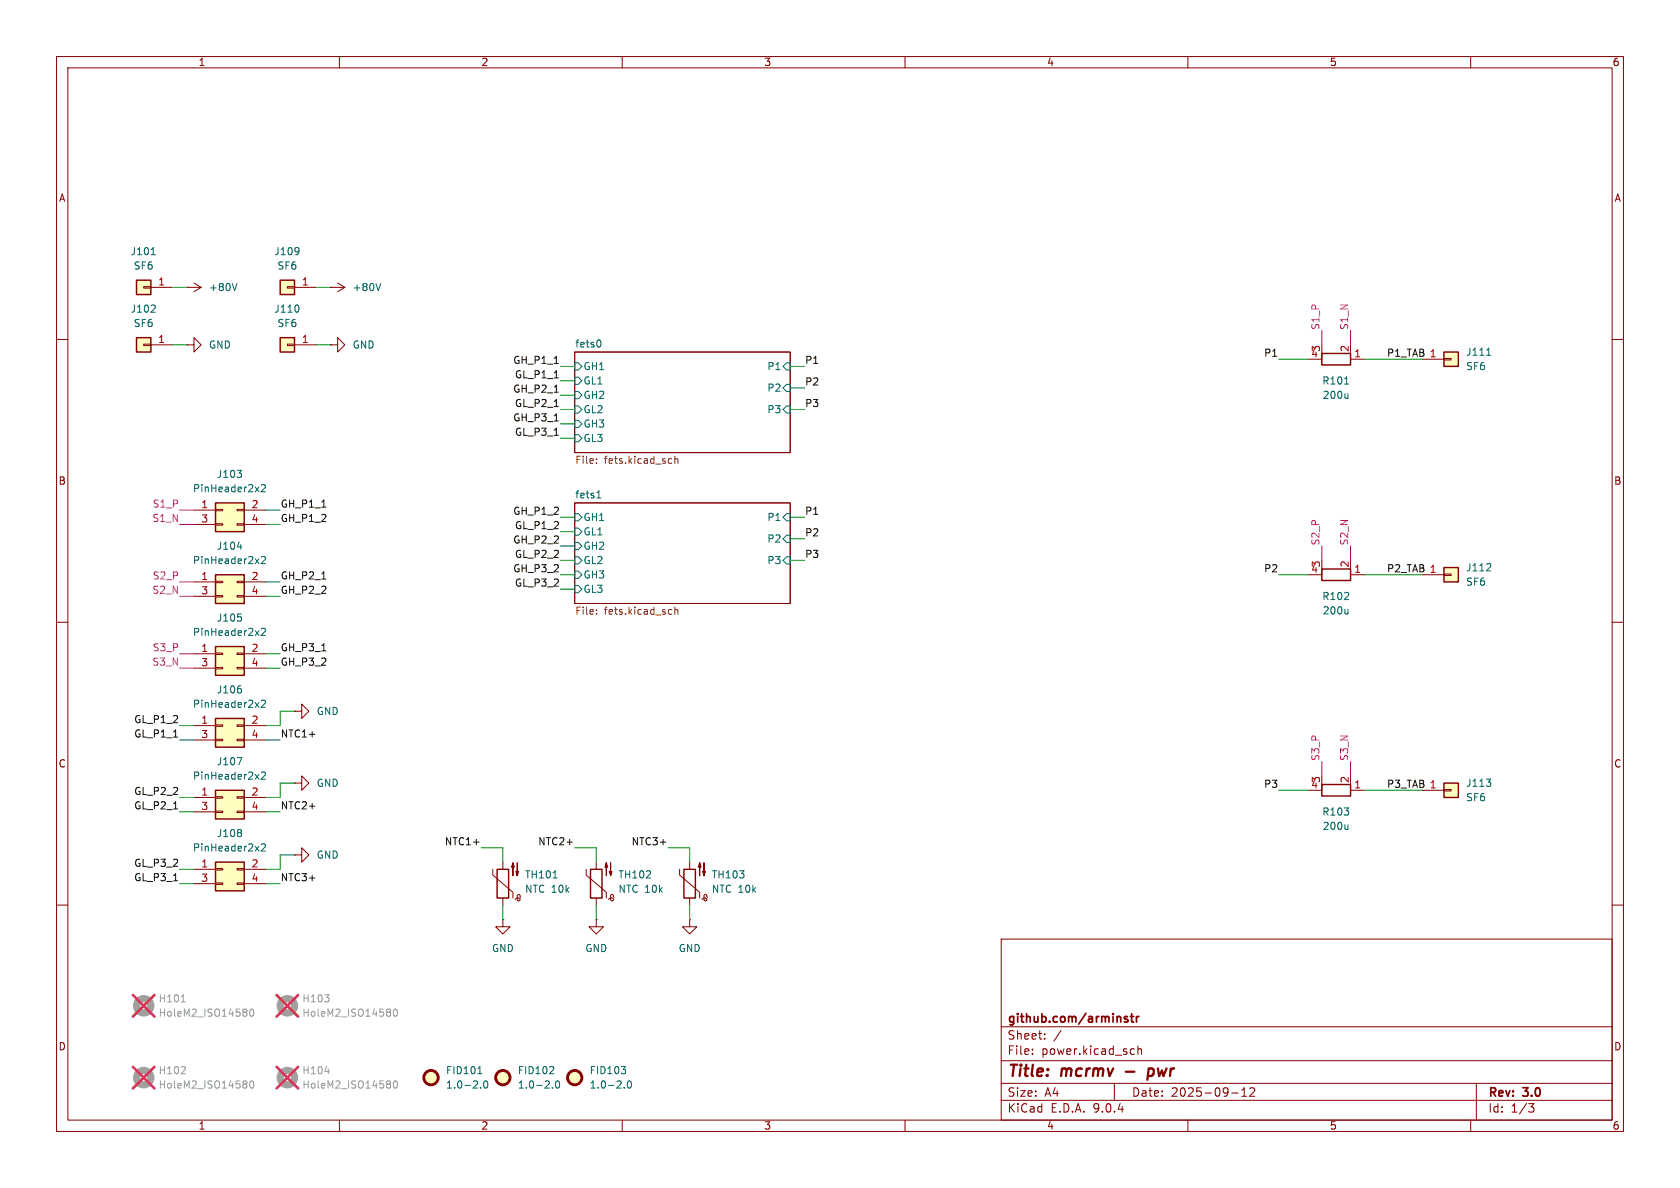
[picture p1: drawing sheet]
<svg xmlns="http://www.w3.org/2000/svg" width="297mm" height="210mm" viewBox="0 0 297 210" stroke-linecap="round" stroke-linejoin="round" font-family="sans-serif">
<g fill="none" stroke="#840000" stroke-width=".18">
<path d="M10 10h277v190h-277zM12 12h273v186h-273zM60 10v2M110 10v2M160 10v2M210 10v2M260 10v2M10 60h2M101.6 62.2h38.1v17.8h-38.1zM285 60h2M101.6 88.9h38.1v17.8h-38.1zM10 110h2"/>
<path d="M285 110h2M10 160h2M177 166h108v32h-108zM285 160h2M60 198v2M110 198v2M160 198v2M177 194.5h108M177 191.5h108M177 187.5h108M177 181.5h108M182.5 186.3v.1"/>
<path d="M182.5 185.5v.1M184.7 183.6v.1M184.7 182.8v.1M187.6 182.1l-1.3 2M197 191.5v3M200.1 185.4l.4 .1M200.5 186.3l-.4 .1M201.2 185.5l.2-.1 .3 .1 .1 .9M201.2 184.9v1.5M210 198v2M217.7 193.2h1.2M219.5 193.8h.9"/>
<path d="M219.5 192.7l.5-.4v1.5M221 192.4l.5-.1 .2 .1 .1 .3-.9 1.1h.9M260 198v2M261 191.5v6.5M270.2 195.1h1l-.5 .6 .4 .1 .1 .5-.3 .3h-.4"/>
</g>
<path d="M199 189.4h1.5M202.9 190.1l.2 .1 .6-.1M203.1 189l.2-.1 .5 .1M203.1 188.9l-.3 2" fill="none" stroke="#840000" stroke-width=".4"/>
<path d="M198.8 179.8h.5M199.8 179.7h.6M200.1 179.2v1.3l.3 .2M200.9 179.7v1M201.3 179.7l-.2 .1-.2 .2M198.8 180.1l.5 .2 .1 .2-.2 .2-.4-.1" fill="none" stroke="#840000" stroke-width=".3"/>
<g fill="none" stroke="#006464" stroke-width=".18">
<path d="M101.6 64.1h.6l.7 .7-.7 .6h-.6zM101.6 66.7h.6l.7 .6-.7 .6h-.6zM101.6 74.3h.6l.7 .6-.7 .7h-.6zM101.6 69.2h.6l.7 .7-.7 .6h-.6zM101.6 71.8h.6l.7 .6-.7 .6h-.6zM101.6 76.8h.6l.7 .7-.7 .6h-.6zM105.9 60.1a.79 .79 0 0 1 0 1.3M139.1 71.8h.6v1.2h-.6l-.7-.6zM139.1 64.1h.6v1.3h-.6l-.7-.6zM139.1 67.9h.6v1.3h-.6l-.7-.6zM101.6 90.8h.6l.7 .6-.7 .7h-.6zM101.6 93.3h.6l.7 .7-.7 .6h-.6z"/>
<path d="M101.6 95.9h.6l.7 .6-.7 .7h-.6zM101.6 98.4h.6l.7 .7-.7 .6h-.6zM105.5 88h.7M105.6 87.1l.3-.3v1.2M139.1 98.4h.6v1.3h-.6l-.7-.6zM139.1 90.8h.6v1.3h-.6l-.7-.7zM139.1 94.6h.6v1.3h-.6l-.7-.6zM101.6 101h.6l.7 .6-.7 .6h-.6zM101.6 103.5h.6l.7 .6-.7 .7h-.6z"/>
</g>
<path d="M105.4 81.8v.1M105.4 81.1v.2M118.4 81.1h.4M118.8 81.9h-.4M119.3 81.2l.2-.1h.3v.8M119.3 80.6v1.3M105.4 107.8v.1M105.4 108.5v.1M118.4 107.7l.4 .1M118.8 108.5l-.4 .1M119.3 107.3v1.3M119.3 107.9l.2-.2 .3 .1v.8" fill="none" stroke="#725600" stroke-width=".18"/>
<circle cx="25.4" cy="177.8" r="1.27" fill="none" stroke="#a1a1a1" stroke-width="1.3"/>
<path d="M32 177.1h.8M43.5 178.4l.2 .2-.2 .3M43.5 179l.2 .2-.2 .4M44.3 178.4h.1a.68 .68 0 0 1 .5 .6 .68 .68 0 0 1-.5 .6 .84 .84 0 0 1-.1-1.2z" fill="none" stroke="#989898" stroke-width=".18"/>
<path d="M23.5 175.9l3.8 3.8M27.3 175.9l-3.8 3.8" fill="none" stroke="#e12e31" stroke-width=".46"/>
<path d="M38.1 101.6h5.1v5.1h-5.1z" fill="#ffffc2"/>
<path d="M38.1 101.6h5.1v5.1h-5.1z" fill="none" stroke="#840000" stroke-width=".25"/>
<path d="M34.3 102.9h3.8M34.3 105.4h3.8M38.1 102.7h1.3v.3h-1.3zM38.1 105.3h1.3v.2h-1.3zM41.9 102.7h1.3v.3h-1.3zM41.9 105.3h1.3v.2h-1.3zM43.2 102.9h3.8M43.2 105.4h3.8" fill="none" stroke="#840000" stroke-width=".18"/>
<path d="M42 96.7h.8M45.1 98.8l.7 .8M45.8 98.8l-.7 .8M46.2 98.5l.5-.1 .2 .3-.8 .9h.8" fill="none" stroke="#006464" stroke-width=".18"/>
<path d="M24.1 49.5h2.6v2.6h-2.6z" fill="#ffffc2"/>
<path d="M24.1 49.5h2.6v2.6h-2.6z" fill="none" stroke="#840000" stroke-width=".25"/>
<path d="M25.4 50.7h1.3v.2h-1.3zM26.7 50.8h3.8" fill="none" stroke="#840000" stroke-width=".18"/>
<path d="M26.7 45h.8" fill="none" stroke="#006464" stroke-width=".18"/>
<path d="M24.1 59.7h2.6v2.5h-2.6z" fill="#ffffc2"/>
<path d="M24.1 59.7h2.6v2.5h-2.6z" fill="none" stroke="#840000" stroke-width=".25"/>
<path d="M25.4 60.8h1.3v.3h-1.3zM26.7 61h3.8" fill="none" stroke="#840000" stroke-width=".18"/>
<path d="M27.3 54l.2 .2-.1 .3-.7 .7h.8" fill="none" stroke="#006464" stroke-width=".18"/>
<circle cx="25.4" cy="190.5" r="1.27" fill="none" stroke="#a1a1a1" stroke-width="1.3"/>
<path d="M32 189.8h.8M32.7 188.7v.4M43.5 191.1l.2 .2-.2 .3M43.5 191.7l.2 .2-.2 .4M44.3 191.1h.1a.68 .68 0 0 1 .5 .6 .68 .68 0 0 1-.5 .6 .84 .84 0 0 1-.1-1.2z" fill="none" stroke="#989898" stroke-width=".18"/>
<path d="M23.5 188.6l3.8 3.8M27.3 188.6l-3.8 3.8" fill="none" stroke="#e12e31" stroke-width=".46"/>
<path d="M38.1 152.4h5.1v5.1h-5.1z" fill="#ffffc2"/>
<path d="M38.1 152.4h5.1v5.1h-5.1z" fill="none" stroke="#840000" stroke-width=".25"/>
<g fill="none" stroke="#840000" stroke-width=".18">
<path d="M52.1 138.4h1.2v-1.2l1.3 1.2-1.3 1.3v-1.3M52.1 138.4h.1M52.1 125.7h1.2v-1.2l1.3 1.2-1.3 1.3v-1.3M52.1 125.7h.1M34.3 153.7h3.8M34.3 156.2h3.8M38.1 153.5h1.3v.3h-1.3zM38.1 156.1h1.3v.2h-1.3zM41.9 153.5h1.3v.3h-1.3zM41.9 156.1h1.3v.2h-1.3zM43.2 153.7h3.8M43.2 156.2h3.8"/>
<path d="M52.1 151.1h1.2v-1.2l1.3 1.2-1.3 1.3v-1.3M52.1 151.1h.1"/>
</g>
<path d="M42.6 146.7l.1 .2-.1 .2M42.6 147.2l.1 .2-.1 .4M45.1 149.6l.7 .8M45.8 149.6l-.7 .8M46.2 149.3l.5-.1 .2 .3-.8 .9h.8" fill="none" stroke="#006464" stroke-width=".18"/>
<path d="M38.1 88.9h5.1v5.1h-5.1z" fill="#ffffc2"/>
<path d="M233.7 62.5h5.1v2h-5.1zM38.1 88.9h5.1v5.1h-5.1z" fill="none" stroke="#840000" stroke-width=".25"/>
<path d="M233.7 62.2v1.3h-2.6M238.8 62.2v1.3h2.5M34.3 90.2h3.8M34.3 92.7h3.8M38.1 90h1.3v.3h-1.3zM38.1 92.6h1.3v.2h-1.3zM41.9 90h1.3v.3h-1.3zM41.9 92.6h1.3v.2h-1.3zM43.2 90.2h3.8M43.2 92.7h3.8" fill="none" stroke="#840000" stroke-width=".18"/>
<path d="M237.7 67.9h.7M238.3 69.6v.8M238.3 70.3l-.2 .1M41.9 83.1h.8l-.4 .5M42.6 83.7l.1 .2-.1 .4M45.1 86.1l.7 .8M45.8 86.1l-.7 .8M46.2 85.8l.5-.1 .2 .3-.8 .9h.8" fill="none" stroke="#006464" stroke-width=".18"/>
<g fill="none" stroke="#a1a1a1" stroke-width="1.3">
<circle cx="50.8" cy="177.8" r="1.27"/>
<circle cx="50.8" cy="190.5" r="1.27"/>
</g>
<path d="M57.4 175.8h.8l-.5 .5M58.1 176.4v.6M68.9 178.4l.2 .2-.2 .3M68.9 179l.2 .2-.2 .4M69.7 178.4h.1a.68 .68 0 0 1 .5 .6 .68 .68 0 0 1-.5 .6 .84 .84 0 0 1-.1-1.2zM57.4 189.4h.8M68.9 191.1l.2 .2-.2 .3M68.9 191.7l.2 .2-.2 .4M69.7 191.1h.1a.68 .68 0 0 1 .5 .6 .68 .68 0 0 1-.5 .6 .84 .84 0 0 1-.1-1.2z" fill="none" stroke="#989898" stroke-width=".18"/>
<path d="M48.9 175.9l3.8 3.8M52.7 175.9l-3.8 3.8M48.9 188.6l3.8 3.8M52.7 188.6l-3.8 3.8" fill="none" stroke="#e12e31" stroke-width=".46"/>
<path d="M38.1 139.7h5.1v5.1h-5.1z" fill="#ffffc2"/>
<path d="M38.1 139.7h5.1v5.1h-5.1z" fill="none" stroke="#840000" stroke-width=".25"/>
<path d="M34.3 141h3.8M34.3 143.5h3.8M38.1 140.8h1.3v.3h-1.3zM38.1 143.4h1.3v.2h-1.3zM41.9 140.8h1.3v.3h-1.3zM41.9 143.4h1.3v.2h-1.3zM43.2 141h3.8M43.2 143.5h3.8M88.9 162.6v1.2h1.3l-1.3 1.3-1.3-1.3h1.3M88.9 162.6h.1M105.4 162.6v1.2h1.3l-1.3 1.3-1.3-1.3h1.3M105.4 162.6h.1" fill="none" stroke="#840000" stroke-width=".18"/>
<path d="M41.9 133.9h.9l-.6 1.3M45.1 136.9l.7 .8M45.8 136.9l-.7 .8M46.2 136.6l.5-.1 .2 .3-.8 .9h.8M97.7 192.2v.1M97.8 188.6l.1 .2-.1 .3-.7 .7h.8M98.3 191.2l.2-.1a.68 .68 0 0 1 .4 .6 .68 .68 0 0 1-.4 .6l-.2-.1-.1-.3z" fill="none" stroke="#006464" stroke-width=".18"/>
<circle cx="88.9" cy="190.5" r="1.27" fill="#ffffc2" stroke="#ffffc2" stroke-width=".18"/>
<circle cx="88.9" cy="190.5" r="1.27" fill="none" stroke="#840000" stroke-width=".51"/>
<path d="M38.1 127h5.1v5.1h-5.1z" fill="#ffffc2"/>
<path d="M38.1 127h5.1v5.1h-5.1z" fill="none" stroke="#840000" stroke-width=".25"/>
<path d="M34.3 128.3h3.8M34.3 130.8h3.8M38.1 128.1h1.3v.3h-1.3zM38.1 130.7h1.3v.2h-1.3zM41.9 128.1h1.3v.3h-1.3zM41.9 130.7h1.3v.2h-1.3zM43.2 128.3h3.8M43.2 130.8h3.8" fill="none" stroke="#840000" stroke-width=".18"/>
<path d="M42.6 121.8l.1 .2-.1 .4M45.1 124.2l.7 .8M45.8 124.2l-.7 .8M46.2 123.9l.5-.1 .2 .3-.8 .9h.8" fill="none" stroke="#006464" stroke-width=".18"/>
<path d="M38.1 114.3h5.1v5.1h-5.1z" fill="#ffffc2"/>
<path d="M38.1 114.3h5.1v5.1h-5.1zM87.9 153.7h2v5.1h-2zM104.4 153.7h2v5.1h-2zM120.9 153.7h2v5.1h-2z" fill="none" stroke="#840000" stroke-width=".25"/>
<g fill="none" stroke="#840000" stroke-width=".18">
<path d="M34.3 115.6h3.8M34.3 118.1h3.8M38.1 115.4h1.3v.3h-1.3zM38.1 118h1.3v.2h-1.3zM41.9 115.4h1.3v.3h-1.3zM41.9 118h1.3v.2h-1.3zM43.2 115.6h3.8M43.2 118.1h3.8M87.1 153.7v1l3.6 3v1.1M88.9 152.4v1.3M88.9 158.8v1.2M91.9 158.4l-.2-.3-.3 .2 .1 .8 .1 .2 .2-.1 .1-.2-.1-.2h-.4l-.3 .2"/>
<path d="M92 158.4l.1 .2M103.6 153.7v1l3.6 3v1.1M105.4 152.4v1.3M105.4 158.8v1.2M108.6 158.6l-.2-.4-.3-.1-.1 .2v.8l.2 .2 .2-.2v-.2l-.2-.2-.4 .1-.2 .2M120.1 153.7v1l3.6 3v1.1M121.9 152.4v1.3M121.9 158.8v1.2M124.1 159l.5-.3 .3 .1 .1 .2M125 158.4l-.2-.3-.3 .1v.8l.2 .3 .3-.3M125 158.4l.1 .2M121.9 162.6v1.2h1.3l-1.3 1.3-1.3-1.3h1.3"/>
<path d="M121.9 162.6h.1"/>
</g>
<g fill="none" stroke="#006464" stroke-width=".18">
<path d="M42 108.5h.6M42.6 109.1l.1 .2-.1 .4M45.1 111.5l.7 .8M45.8 111.5l-.7 .8M46.2 111.2l.5-.1 .2 .3-.8 .9h.8M97.8 155.2h.7M84.5 189.8h.7M84.7 188.7l.1-.2v1.3M85 192.2v.1M85.6 191.2l.2-.1a.68 .68 0 0 1 .4 .6 .68 .68 0 0 1-.4 .6l-.2-.1-.1-.3zM109.8 188.5h.8l-.4 .5M110.4 192.2v.1"/>
<path d="M110.5 189.1l.1 .2-.1 .4M111 191.2l.2-.1a.68 .68 0 0 1 .4 .6 .68 .68 0 0 1-.4 .6l-.2-.1-.1-.3z"/>
</g>
<g fill="#ffffc2" stroke="#ffffc2" stroke-width=".18">
<circle cx="76.2" cy="190.5" r="1.27"/>
<circle cx="101.6" cy="190.5" r="1.27"/>
</g>
<g fill="none" stroke="#840000" stroke-width=".51">
<circle cx="76.2" cy="190.5" r="1.27"/>
<circle cx="101.6" cy="190.5" r="1.27"/>
</g>
<g fill="#840000" stroke="#840000" stroke-width=".18">
<path d="M107.9 152.5v2.3l-.2-.7h.5l-.3 .7z"/>
<path d="M107.2 152.5l.2 .8h-.5l.3-.8v2.3z"/>
<path d="M91.4 152.5v2.3l-.2-.7h.5l-.3 .7z"/>
<path d="M90.7 152.5l.2 .8h-.5l.3-.8v2.3z"/>
<path d="M124.5 152.5v2.3l-.3-.7h.5l-.2 .7z"/>
<path d="M123.7 152.5l.3 .8h-.6l.3-.8v2.3z"/>
</g>
<path d="M255.3 62.2h2.5v2.6h-2.5z" fill="#ffffc2"/>
<path d="M255.3 62.2h2.5v2.6h-2.5z" fill="none" stroke="#840000" stroke-width=".25"/>
<path d="M251.5 63.5h3.8M255.3 63.4h1.2v.2h-1.2z" fill="none" stroke="#840000" stroke-width=".18"/>
<path d="M262.8 62.8h.7" fill="none" stroke="#006464" stroke-width=".18"/>
<path d="M255.3 100.3h2.5v2.6h-2.5z" fill="#ffffc2"/>
<path d="M255.3 100.3h2.5v2.6h-2.5zM233.7 138.7h5.1v2h-5.1z" fill="none" stroke="#840000" stroke-width=".25"/>
<path d="M251.5 101.6h3.8M255.3 101.5h1.2v.2h-1.2zM233.7 138.4v1.3h-2.6M238.8 138.4v1.3h2.5" fill="none" stroke="#840000" stroke-width=".18"/>
<path d="M263.4 99.7l.1 .2v.3l-.7 .7h.7M238.3 145.8v.8M238.3 146.5l-.2 .1" fill="none" stroke="#006464" stroke-width=".18"/>
<path d="M255.3 138.4h2.5v2.6h-2.5z" fill="#ffffc2"/>
<path d="M233.7 100.6h5.1v2h-5.1zM255.3 138.4h2.5v2.6h-2.5z" fill="none" stroke="#840000" stroke-width=".25"/>
<path d="M33 50.8h.1M33 50.8h2.6M34.3 50l1.3 .8M35.6 50.8l-1.3 .8M58.4 61h1.3v-1.3l1.3 1.3-1.3 1.2v-1.2M58.4 61h.1M233.7 100.3v1.3h-2.6M238.8 100.3v1.3h2.5M251.5 139.7h3.8M255.3 139.6h1.2v.2h-1.2z" fill="none" stroke="#840000" stroke-width=".18"/>
<path d="M41.9 50.1l-.4 1.3M238.3 107.7v.8M238.3 108.4l-.2 .1M262.8 137.7h.7l-.4 .5M263.4 138.3l.1 .2-.1 .4" fill="none" stroke="#006464" stroke-width=".18"/>
<path d="M49.5 49.5h2.6v2.6h-2.6z" fill="#ffffc2"/>
<path d="M49.5 49.5h2.6v2.6h-2.6z" fill="none" stroke="#840000" stroke-width=".25"/>
<path d="M50.8 50.7h1.3v.2h-1.3zM52.1 50.8h3.8M58.4 50.8h.1M58.4 50.8h2.6M59.7 50l1.3 .8M61 50.8l-1.3 .8" fill="none" stroke="#840000" stroke-width=".18"/>
<path d="M52.7 43.8l.1 .1a1.07 1.07 0 0 1-.1 1M52.9 44.3l-.2 .2M67.3 50.1l-.4 1.3" fill="none" stroke="#006464" stroke-width=".18"/>
<path d="M49.5 59.7h2.6v2.5h-2.6z" fill="#ffffc2"/>
<path d="M49.5 59.7h2.6v2.5h-2.6z" fill="none" stroke="#840000" stroke-width=".25"/>
<path d="M33 61h1.3v-1.3l1.3 1.3-1.3 1.2v-1.2M33 61h.1M50.8 60.8h1.3v.3h-1.3zM52.1 61h3.8" fill="none" stroke="#840000" stroke-width=".18"/>
<path d="M52.7 54l.2 .4-.2 .7" fill="none" stroke="#006464" stroke-width=".18"/>
<path d="M98 71.9h.7M98 66.8h.7M98 74.4h.7M98 69.3h.7M98 64.3h.7M98 77h.7M56.9 89.7h.7M56.9 102.4h.7M56.9 115.1h.7M30.7 130.3h.7M30.7 143h.7M30.7 155.7h.7" fill="none" stroke="#0f0f0f" stroke-width=".18"/>
<g fill="none" stroke="#009600" stroke-width=".18">
<path d="M30.5 50.8h2.5M55.9 50.8h2.5M30.5 61h2.5M55.9 61h2.5M99.1 74.9h2.5M99.1 67.3h2.5M99.1 69.9h2.5M99.1 77.5h2.5M99.1 72.4h2.5M99.1 64.8h2.5M139.7 72.4h2.5M139.7 68.6h2.5"/>
<path d="M139.7 64.8h2.5M226.1 63.5h5M241.3 63.5h10.2M47 90.2h2.5M47 92.7h2.5M99.1 99.1h2.5M99.1 94h2.5M99.1 96.5h2.5M99.1 91.4h2.5M139.7 99.1h2.5M139.7 95.3h2.5M139.7 91.4h2.5"/>
<path d="M47 115.6h2.5M47 118.1h2.5M47 105.4h2.5M47 102.9h2.5M99.1 101.6h2.5M99.1 104.1h2.5M226.1 101.6h5M241.3 101.6h10.2M31.7 130.8h2.6M31.7 128.3h2.6M47 130.8h2.5M52.1 125.7h-2.6v2.6h-2.5"/>
<path d="M52.1 138.4h-2.6v2.6h-2.5M226.1 139.7h5M241.3 139.7h10.2M31.7 156.2h2.6M31.7 153.7h2.6M31.7 143.5h2.6M31.7 141h2.6M47 156.2h2.5M47 143.5h2.5M52.1 151.1h-2.6v2.6h-2.5M85.1 149.9h3.8v2.5M101.6 149.9h3.8v2.5"/>
<path d="M118.1 149.9h3.8v2.5M88.9 160v2.6M105.4 160v2.6M121.9 160v2.6"/>
</g>
<path d="M233.7 58.4v2.6M238.8 58.4v2.6M31.7 92.7h2.6M31.7 90.2h2.6M233.7 96.5v2.6M238.8 96.5v2.6M31.7 115.6h2.6M31.7 118.1h2.6M31.7 102.9h2.6M31.7 105.4h2.6M233.7 134.6v2.6M238.8 134.6v2.6" fill="none" stroke="#c200c2" stroke-width=".2"/>
<g font-size="2.8" fill="#840000">
<text x="178" y="190.9">Title:</text>
<text x="187.7" y="190.9">mcrmv</text>
<text x="204.6" y="190.9">pwr</text>
</g>
<g font-size="2.1" fill="#840000">
<text x="178" y="184">Sheet:</text>
<text x="178" y="181.2">github.com/arminstr</text>
<text x="178" y="186.7">File:</text>
<text x="184.1" y="186.7">power.kicad_sch</text>
<text x="178" y="196.9">KiCad</text>
<text x="178" y="194.1">Size:</text>
<text x="184.7" y="194.1">A4</text>
<text x="185.7" y="196.9">E.D.A.</text>
<text x="193.3" y="196.9">9.0.4</text>
<text x="200" y="194.1">Date:</text>
<text x="207" y="194.1">2025-09-12</text>
<text x="263" y="194.3">Rev:</text>
<text x="263" y="196.9">Id:</text>
<text x="267.1" y="196.9">1/3</text>
<text x="269.4" y="194.3">3.0</text>
</g>
<g font-size="1.8" fill="#840000">
<text x="35" y="11.9">1</text>
<text x="85" y="11.9">2</text>
<text x="135" y="11.9">3</text>
<text x="185" y="11.9">4</text>
<text x="235" y="11.9">5</text>
<text x="285" y="11.9">6</text>
<text x="10.3" y="35.9">A</text>
<text x="285.3" y="35.9">A</text>
<text x="10.3" y="85.9">B</text>
<text x="285.3" y="85.9">B</text>
<text x="10.3" y="135.9">C</text>
<text x="285.3" y="135.9">C</text>
<text x="10.3" y="185.9">D</text>
<text x="285.3" y="185.9">D</text>
<text x="35" y="199.9">1</text>
<text x="85" y="199.9">2</text>
<text x="135" y="199.9">3</text>
<text x="185" y="199.9">4</text>
<text x="235" y="199.9">5</text>
<text x="285" y="199.9">6</text>
</g>
<g font-size="1.8" fill="#006464">
<text x="23" y="45.3">J101</text>
<text x="23.5" y="47.9">SF6</text>
<text x="48.4" y="45.3">J109</text>
<text x="48.9" y="47.9">SF6</text>
<text x="36.8" y="51.7">+80V</text>
<text x="62.2" y="51.7">+80V</text>
<text x="23" y="55.5">J102</text>
<text x="23.5" y="58">SF6</text>
<text x="48.4" y="55.5">J110</text>
<text x="48.9" y="58">SF6</text>
<text x="36.8" y="61.8">GND</text>
<text x="62.2" y="61.8">GND</text>
<text x="101.6" y="61.5">fets0</text>
<text x="103.1" y="65.6">GH1</text>
<text x="135.6" y="65.6">P1</text>
<text x="259.1" y="63.1">J111</text>
<text x="259.1" y="65.6">SF6</text>
<text x="103.1" y="68.2">GL1</text>
<text x="103.1" y="70.7">GH2</text>
<text x="135.6" y="69.4">P2</text>
<text x="233.7" y="68.2">R101</text>
<text x="233.7" y="70.7">200u</text>
<text x="103.1" y="75.8">GH3</text>
<text x="103.1" y="73.3">GL2</text>
<text x="135.6" y="73.3">P3</text>
<text x="103.1" y="78.3">GL3</text>
<text x="34" y="87.2">PinHeader2x2</text>
<text x="38.2" y="84.7">J103</text>
<text x="101.6" y="88.2">fets1</text>
<text x="103.1" y="92.3">GH1</text>
<text x="103.1" y="94.8">GL1</text>
<text x="135.6" y="92.3">P1</text>
<text x="34" y="99.9">PinHeader2x2</text>
<text x="38.2" y="97.4">J104</text>
<text x="103.1" y="97.4">GH2</text>
<text x="103.1" y="99.9">GL2</text>
<text x="135.6" y="99.9">P3</text>
<text x="135.6" y="96.1">P2</text>
<text x="259.1" y="101.2">J112</text>
<text x="103.1" y="102.5">GH3</text>
<text x="103.1" y="105">GL3</text>
<text x="233.7" y="106.3">R102</text>
<text x="259.1" y="103.7">SF6</text>
<text x="34" y="112.6">PinHeader2x2</text>
<text x="38.2" y="110.1">J105</text>
<text x="233.7" y="108.8">200u</text>
<text x="34" y="125.3">PinHeader2x2</text>
<text x="38.2" y="122.8">J106</text>
<text x="55.9" y="126.6">GND</text>
<text x="38.2" y="135.5">J107</text>
<text x="34" y="138">PinHeader2x2</text>
<text x="55.9" y="139.3">GND</text>
<text x="259.1" y="139.3">J113</text>
<text x="259.1" y="141.8">SF6</text>
<text x="38.2" y="148.2">J108</text>
<text x="233.7" y="144.4">R103</text>
<text x="233.7" y="146.9">200u</text>
<text x="34" y="150.7">PinHeader2x2</text>
<text x="55.9" y="152">GND</text>
<text x="92.7" y="155.5">TH101</text>
<text x="109.2" y="155.5">TH102</text>
<text x="125.7" y="155.5">TH103</text>
<text x="92.7" y="158">NTC 10k</text>
<text x="109.2" y="158">NTC 10k</text>
<text x="125.7" y="158">NTC 10k</text>
<text x="86.9" y="168.5">GND</text>
<text x="103.4" y="168.5">GND</text>
<text x="119.9" y="168.5">GND</text>
<text x="78.7" y="190.1">FID101</text>
<text x="91.4" y="190.1">FID102</text>
<text x="104.1" y="190.1">FID103</text>
<text x="78.7" y="192.6">1.0-2.0</text>
<text x="91.4" y="192.6">1.0-2.0</text>
<text x="104.1" y="192.6">1.0-2.0</text>
</g>
<g font-size="1.8" fill="#a90000">
<text x="27.9" y="50.5">1</text>
<text x="53.3" y="50.5">1</text>
<text x="27.9" y="60.7">1</text>
<text x="53.3" y="60.7">1</text>
<text x="231.7" y="63.2">4</text>
<text x="233.4" y="62.3" transform="rotate(-90 233.4 62.3)">3</text>
<text x="238.5" y="62.3" transform="rotate(-90 238.5 62.3)">2</text>
<text x="239.3" y="63.2">1</text>
<text x="35.5" y="89.9">1</text>
<text x="44.4" y="89.9">2</text>
<text x="35.5" y="92.5">3</text>
<text x="44.4" y="92.5">4</text>
<text x="231.7" y="101.3">4</text>
<text x="233.4" y="100.4" transform="rotate(-90 233.4 100.4)">3</text>
<text x="238.5" y="100.4" transform="rotate(-90 238.5 100.4)">2</text>
<text x="239.3" y="101.3">1</text>
<text x="35.5" y="102.6">1</text>
<text x="35.5" y="105.2">3</text>
<text x="44.4" y="102.6">2</text>
<text x="44.4" y="105.2">4</text>
<text x="35.5" y="115.3">1</text>
<text x="35.5" y="117.9">3</text>
<text x="44.4" y="115.3">2</text>
<text x="44.4" y="117.9">4</text>
<text x="35.5" y="128">1</text>
<text x="35.5" y="130.6">3</text>
<text x="44.4" y="128">2</text>
<text x="44.4" y="130.6">4</text>
<text x="35.5" y="140.7">1</text>
<text x="35.5" y="143.3">3</text>
<text x="44.4" y="140.7">2</text>
<text x="44.4" y="143.3">4</text>
<text x="231.7" y="139.4">4</text>
<text x="233.4" y="138.5" transform="rotate(-90 233.4 138.5)">3</text>
<text x="238.5" y="138.5" transform="rotate(-90 238.5 138.5)">2</text>
<text x="239.3" y="139.4">1</text>
<text x="35.5" y="153.4">1</text>
<text x="35.5" y="156">3</text>
<text x="44.4" y="153.4">2</text>
<text x="44.4" y="156">4</text>
</g>
<g font-size="1.8" fill="#c200c2">
<text x="233.3" y="58.4" transform="rotate(-90 233.3 58.4)">S1_P</text>
<text x="238.4" y="58.4" transform="rotate(-90 238.4 58.4)">S1_N</text>
<text x="26.9" y="89.8">S1_P</text>
<text x="26.8" y="92.4">S1_N</text>
<text x="233.3" y="96.5" transform="rotate(-90 233.3 96.5)">S2_P</text>
<text x="238.4" y="96.5" transform="rotate(-90 238.4 96.5)">S2_N</text>
<text x="26.8" y="105.1">S2_N</text>
<text x="26.9" y="102.5">S2_P</text>
<text x="26.8" y="117.8">S3_N</text>
<text x="26.9" y="115.2">S3_P</text>
<text x="233.3" y="134.6" transform="rotate(-90 233.3 134.6)">S3_P</text>
<text x="238.4" y="134.6" transform="rotate(-90 238.4 134.6)">S3_N</text>
</g>
<g font-size="1.8" fill="#0f0f0f">
<text x="90.6" y="64.4">GH_P1_1</text>
<text x="142.2" y="64.4">P1</text>
<text x="223.4" y="63.2">P1</text>
<text x="245.1" y="63.2">P1_TAB 1</text>
<text x="90.6" y="69.5">GH_P2_1</text>
<text x="90.9" y="67">GL_P1_1</text>
<text x="142.2" y="68.2">P2</text>
<text x="90.6" y="74.6">GH_P3_1</text>
<text x="90.9" y="72">GL_P2_1</text>
<text x="90.9" y="77.1">GL_P3_1</text>
<text x="142.2" y="72">P3</text>
<text x="49.5" y="89.8">GH_P1_1</text>
<text x="49.5" y="92.4">GH_P1_2</text>
<text x="90.6" y="91.1">GH_P1_2</text>
<text x="90.9" y="93.6">GL_P1_2</text>
<text x="142.2" y="91.1">P1</text>
<text x="142.2" y="94.9">P2</text>
<text x="90.6" y="96.2">GH_P2_2</text>
<text x="90.6" y="101.3">GH_P3_2</text>
<text x="90.9" y="98.7">GL_P2_2</text>
<text x="142.2" y="98.7">P3</text>
<text x="223.4" y="101.3">P2</text>
<text x="245.1" y="101.3">P2_TAB 1</text>
<text x="49.5" y="105.1">GH_P2_2</text>
<text x="49.5" y="102.5">GH_P2_1</text>
<text x="90.9" y="103.8">GL_P3_2</text>
<text x="49.5" y="115.2">GH_P3_1</text>
<text x="49.5" y="117.8">GH_P3_2</text>
<text x="23.6" y="127.9">GL_P1_2</text>
<text x="23.6" y="130.5">GL_P1_1</text>
<text x="49.5" y="130.5">NTC1+</text>
<text x="23.6" y="140.6">GL_P2_2</text>
<text x="23.6" y="143.2">GL_P2_1</text>
<text x="49.5" y="143.2">NTC2+</text>
<text x="223.4" y="139.4">P3</text>
<text x="245.1" y="139.4">P3_TAB 1</text>
<text x="78.5" y="149.5">NTC1+</text>
<text x="95" y="149.5">NTC2+</text>
<text x="111.6" y="149.5">NTC3+</text>
<text x="23.6" y="155.9">GL_P3_1</text>
<text x="23.6" y="153.3">GL_P3_2</text>
<text x="49.5" y="155.9">NTC3+</text>
</g>
<g font-size="1.8" fill="#725600">
<text x="101.6" y="82.3">File:</text>
<text x="106.8" y="82.3">fets.kicad_sch</text>
<text x="101.6" y="109">File:</text>
<text x="106.8" y="109">fets.kicad_sch</text>
</g>
<g font-size="1.8" fill="#989898">
<text x="27.9" y="179.9">HoleM2_ISO14580</text>
<text x="27.9" y="177.4">H101</text>
<text x="53.3" y="179.9">HoleM2_ISO14580</text>
<text x="53.3" y="177.4">H103</text>
<text x="27.9" y="190.1">H102</text>
<text x="53.3" y="190.1">H104</text>
<text x="27.9" y="192.6">HoleM2_ISO14580</text>
<text x="53.3" y="192.6">HoleM2_ISO14580</text>
</g>
</svg>
